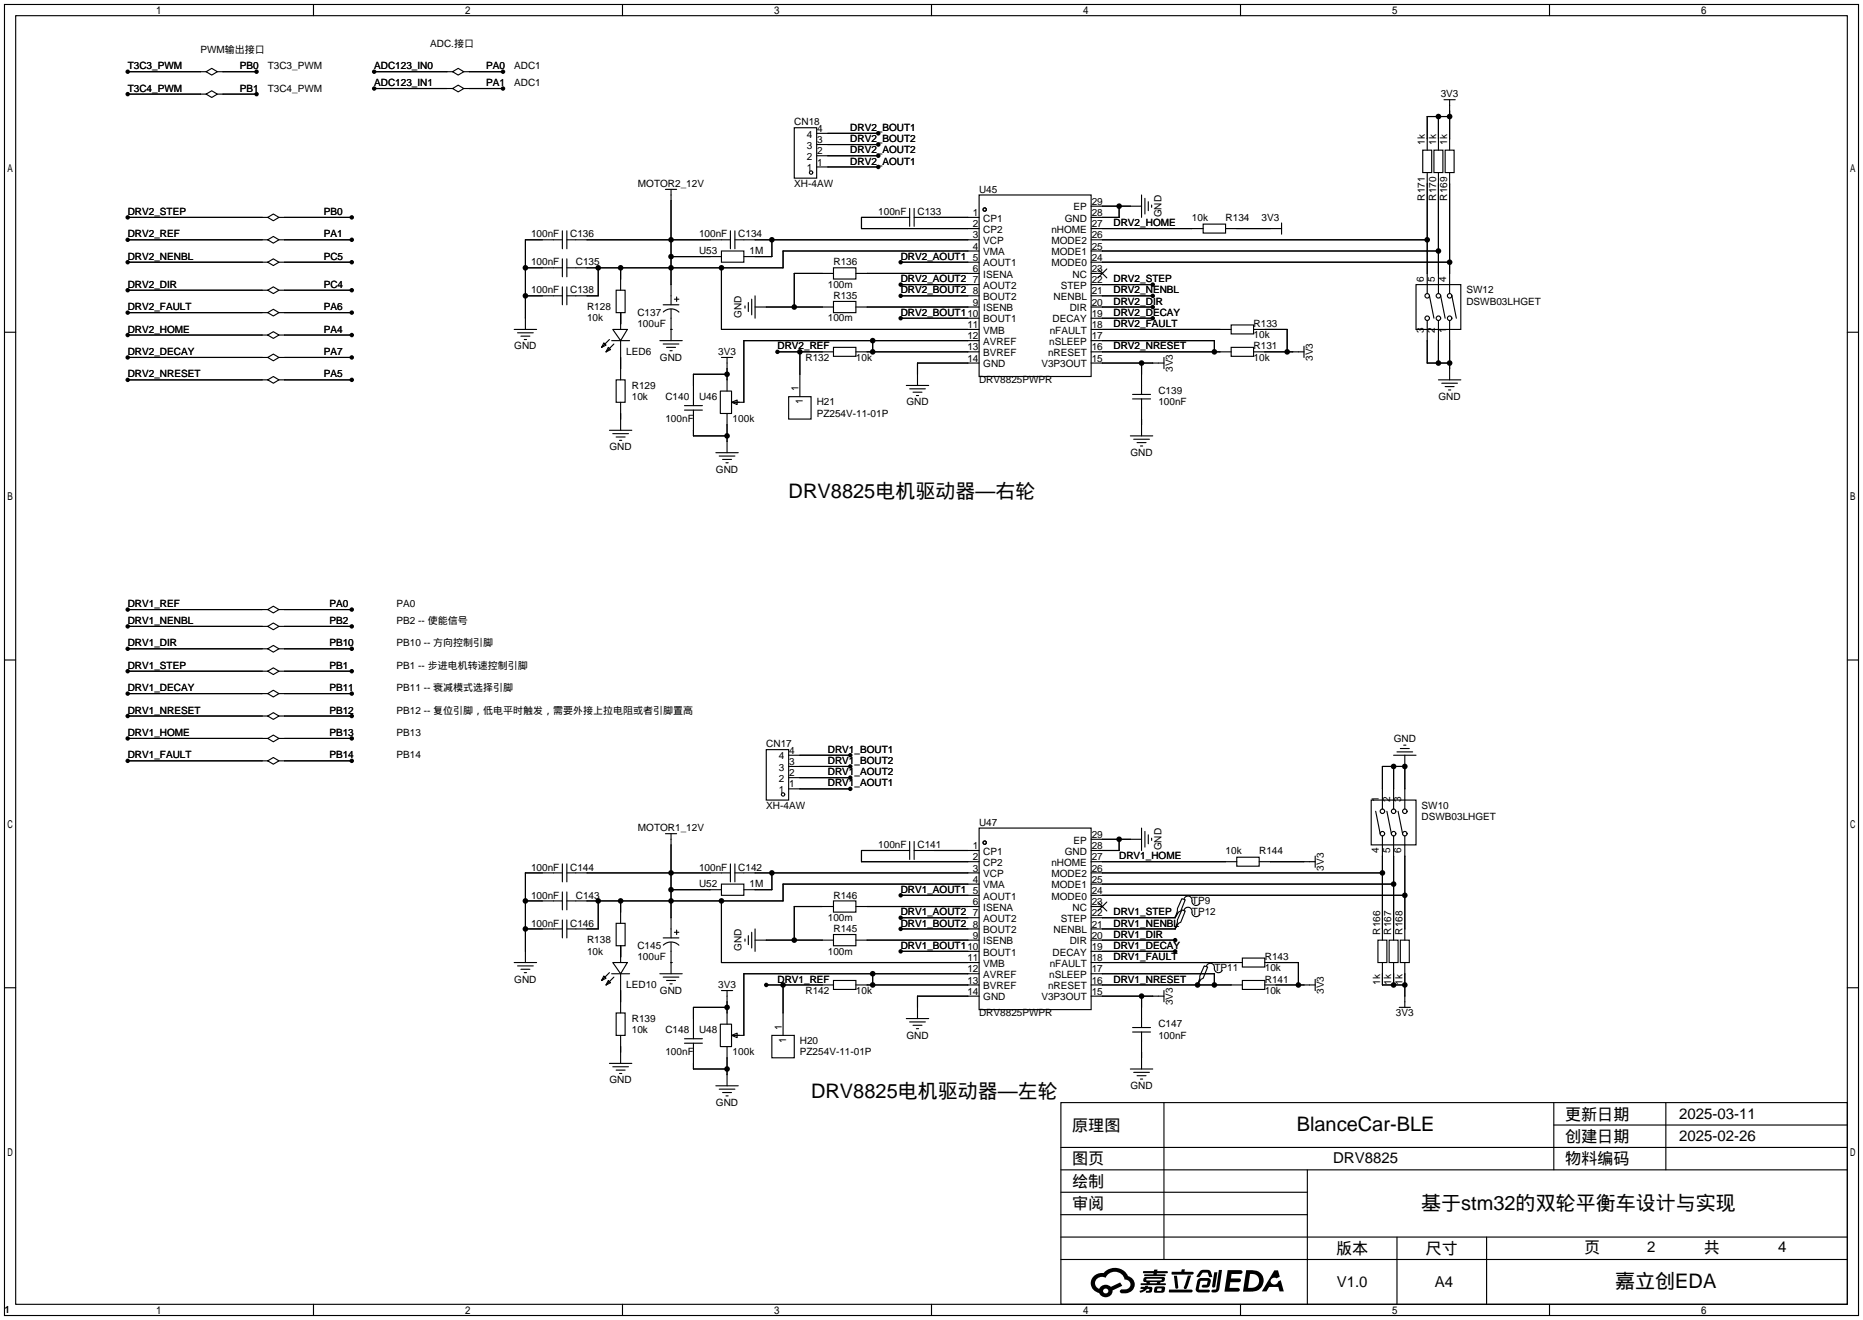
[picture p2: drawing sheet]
<svg xmlns="http://www.w3.org/2000/svg" width="422mm" height="299mm" viewBox="0 0 422 299" stroke-linecap="round" stroke-linejoin="round" font-family="sans-serif">
<g fill="#000">
<path d="M259.2 288.1h2.4l.1-.3h.7v.3h2.1l.3 .3-.3 .2h-2.2v.3h1.8l.2 .2-.2 .2h-4.6v-.4h2v-.3h-2.2l-.2-.1zM258.7 291.7h.9l.1-.2h.6v.2h.8l.2 .2-.2 .9-1.3 .2v-.4h.7l.1-.4a.68 .68 0 0 0-1 .4l-1.1 .4-.2-.4 1-.4h-.7zM266.2 289.2h.7l.3 2.6a.34 .34 0 0 1-.3 .3 .34 .34 0 0 1-.4-.2zM269.3 289.1h.8l-.7 2a.98 .98 0 0 1-.7 1.1l-.3-.3zM265.1 292.3h5a.33 .33 0 0 1 .3 .4 .33 .33 0 0 1-.4 .3h-4.8l-.2-.2zM265.7 288.3h2.1l.3-.6h.5l-.1 .6h1.8a.32 .32 0 0 1 .4 .3 .32 .32 0 0 1-.4 .3h-4.5l-.2-.1zM271.6 290l.6-.3h1.7a.81 .81 0 0 1 .6 .5 .81 .81 0 0 1-.1 .9 .81 .81 0 0 1-.9 .8h-.7a.32 .32 0 0 1-.3-.4 .32 .32 0 0 1 .4-.3h.7l.2-.9-1.6 .1-.4 1.9h2.2a.32 .32 0 0 1 .3 .4 .32 .32 0 0 1-.4 .3l-2.2-.1-.5-.3-.1-.5zM272.1 288.2l.6-.4h1a.77 .77 0 0 1 .8 .6l.3 .9-.1 .2h-.6l-.2-.9-.3-.1h-.9l-.7 1-.7-.1zM275.3 288.4h.7l-.5 3.2a.36 .36 0 0 1-.3 .3 .36 .36 0 0 1-.4-.4zM276.4 287.9h.7l-.6 4.3a1.13 1.13 0 0 1-1.8 .6l.2-.4 .7-.1 .2-.2zM278.4 287.9h2.6a.48 .48 0 0 1 .7 .4 .48 .48 0 0 1-.7 .5h-1.8l-.1 1h1.9a.43 .43 0 0 1 .4 .5 .43 .43 0 0 1-.5 .3h-1.9l-.2 1.3h1.6a.45 .45 0 0 1 .6 .2 .45 .45 0 0 1-.1 .6l-3.3 .1zM288.9 288h.9l.4 1.4-.8 .4a.84 .84 0 0 0-1.2 .2 .84 .84 0 0 0 .3 1.2 .84 .84 0 0 0 1.2-.4l.1-.3 .6-.3 .7 2.5h-1l-.3-1h-2l-.6 1h-1.1z"/>
<path d="M248.1 289.2a2.23 2.23 0 0 0-.7 2.3 2.23 2.23 0 0 0 1.8 1.6 1.58 1.58 0 0 0 1.8 .9 1.58 1.58 0 0 0 1.3-1.5l2.2-1-.5-.8-2.1 1a1.65 1.65 0 0 0-2.7 .5 1.47 1.47 0 0 1-.7-2.1 1.47 1.47 0 0 1 2.2-.4 2.3 2.3 0 0 1 2.3-1.4 2.3 2.3 0 0 1 2 1.8 1.12 1.12 0 0 1 1.3 1 1.12 1.12 0 0 1-1.1 1.2h-.7a.45 .45 0 0 0-.6 .3 .45 .45 0 0 0 .4 .6 2.21 2.21 0 0 0 2.3-.6 2.21 2.21 0 0 0 .5-2.3 2.13 2.13 0 0 0-1.3-1 3.3 3.3 0 0 0-5.6-.7l-1.1 .1zM250.1 292.7a.6 .6 0 0 1 1.2 0 .6 .6 0 0 1-1.2 0z"/>
<path d="M261.8 291.8a1.05 1.05 0 0 0 0 1.2 2.91 2.91 0 0 0 2.2-.2 .98 .98 0 0 0 0-1.2h-1.7zM262.4 292.1l.9-.1 .1 .4-.3 .2h-.8z"/>
<path d="M259.4 289.7l-.2 .7 .7 .2 .1 .3h-1.3l.1 .4h5.3l.3-.2-.2-.2h-1.2l.2-.3a.7 .7 0 0 0 .8-.2 .7 .7 0 0 0 0-.9h-4.2zM260 289.9l3.4 .1-.2 .2h-3.2zM260.7 290.6h1.7l-.2 .3h-1.4z"/>
<path d="M282.6 287.9l-.8 4.9h1.7a2.5 2.5 0 0 0 3-2.5 2.5 2.5 0 0 0-3.1-2.4zM283.4 288.8a1.65 1.65 0 0 1 2.1 1.6 1.65 1.65 0 0 1-2.2 1.5h-.3z"/>
<circle cx="29" cy="16.3" r=".51"/>
<circle cx="58.2" cy="16.3" r=".51"/>
<circle cx="84.8" cy="16.3" r=".51"/>
<circle cx="114" cy="16.3" r=".51"/>
<circle cx="29" cy="21.3" r=".51"/>
<circle cx="58.2" cy="21.3" r=".51"/>
<circle cx="84.8" cy="20.1" r=".51"/>
<circle cx="114" cy="20.1" r=".51"/>
<circle cx="199.1" cy="30.2" r=".51"/>
<circle cx="199.1" cy="35.3" r=".51"/>
<circle cx="199.1" cy="37.8" r=".51"/>
<circle cx="199.1" cy="32.8" r=".51"/>
<circle cx="326.1" cy="26.4" r=".63"/>
<circle cx="328.7" cy="26.4" r=".63"/>
<circle cx="29" cy="49.3" r=".51"/>
<circle cx="29" cy="59.4" r=".51"/>
<circle cx="29" cy="54.4" r=".51"/>
<circle cx="79.8" cy="49.3" r=".51"/>
<circle cx="79.8" cy="54.4" r=".51"/>
<circle cx="79.8" cy="59.4" r=".51"/>
<circle cx="152.1" cy="58.2" r=".63"/>
<circle cx="152.1" cy="54.4" r=".63"/>
<circle cx="175" cy="54.4" r=".63"/>
<circle cx="204.2" cy="59.4" r=".51"/>
<circle cx="253.7" cy="46.7" r=".63"/>
<circle cx="323.6" cy="54.4" r=".63"/>
<circle cx="326.1" cy="56.9" r=".63"/>
<circle cx="328.7" cy="59.4" r=".63"/>
<circle cx="29" cy="75.9" r=".51"/>
<circle cx="29" cy="65.8" r=".51"/>
<circle cx="29" cy="70.9" r=".51"/>
<circle cx="79.8" cy="65.8" r=".51"/>
<circle cx="79.8" cy="75.9" r=".51"/>
<circle cx="79.8" cy="70.9" r=".51"/>
<circle cx="119.1" cy="67.1" r=".63"/>
<circle cx="119.1" cy="60.7" r=".63"/>
<circle cx="135.6" cy="60.7" r=".63"/>
<circle cx="140.7" cy="60.7" r=".63"/>
<circle cx="152.1" cy="60.7" r=".63"/>
<circle cx="163.6" cy="60.7" r=".63"/>
<circle cx="176.3" cy="79.8" r=".51"/>
<circle cx="180.1" cy="69.6" r=".63"/>
<circle cx="181.4" cy="79.8" r=".63"/>
<circle cx="197.9" cy="77.2" r=".63"/>
<circle cx="197.9" cy="79.8" r=".63"/>
<circle cx="204.2" cy="72.1" r=".51"/>
<circle cx="204.2" cy="67.1" r=".51"/>
<circle cx="204.2" cy="64.5" r=".51"/>
<circle cx="261.4" cy="69.6" r=".51"/>
<circle cx="261.4" cy="67.1" r=".51"/>
<circle cx="261.4" cy="72.1" r=".51"/>
<circle cx="261.4" cy="64.5" r=".51"/>
<circle cx="275.3" cy="79.8" r=".63"/>
<circle cx="291.8" cy="79.8" r=".63"/>
<circle cx="29" cy="81" r=".51"/>
<circle cx="29" cy="86.1" r=".51"/>
<circle cx="79.8" cy="81" r=".51"/>
<circle cx="79.8" cy="86.1" r=".51"/>
<circle cx="164.8" cy="84.8" r=".63"/>
<circle cx="164.8" cy="98.8" r=".63"/>
<circle cx="258.8" cy="82.3" r=".63"/>
<circle cx="326.1" cy="82.3" r=".63"/>
<circle cx="328.7" cy="82.3" r=".63"/>
<circle cx="29" cy="138.2" r=".51"/>
<circle cx="79.8" cy="138.2" r=".51"/>
<circle cx="29" cy="152.1" r=".51"/>
<circle cx="29" cy="142" r=".51"/>
<circle cx="29" cy="157.2" r=".51"/>
<circle cx="29" cy="147.1" r=".51"/>
<circle cx="79.8" cy="152.1" r=".51"/>
<circle cx="79.8" cy="157.2" r=".51"/>
<circle cx="79.8" cy="142" r=".51"/>
<circle cx="79.8" cy="147.1" r=".51"/>
<circle cx="29" cy="167.4" r=".51"/>
<circle cx="29" cy="172.5" r=".51"/>
<circle cx="29" cy="162.3" r=".51"/>
<circle cx="79.8" cy="167.4" r=".51"/>
<circle cx="79.8" cy="172.5" r=".51"/>
<circle cx="79.8" cy="162.3" r=".51"/>
<circle cx="192.8" cy="176.3" r=".51"/>
<circle cx="192.8" cy="171.2" r=".51"/>
<circle cx="192.8" cy="173.7" r=".51"/>
<circle cx="192.8" cy="178.8" r=".51"/>
<circle cx="316" cy="173.7" r=".63"/>
<circle cx="318.5" cy="173.7" r=".63"/>
<circle cx="152.1" cy="197.9" r=".63"/>
<circle cx="175" cy="197.9" r=".63"/>
<circle cx="253.7" cy="190.2" r=".63"/>
<circle cx="313.4" cy="197.9" r=".63"/>
<circle cx="119.1" cy="210.6" r=".63"/>
<circle cx="119.1" cy="204.2" r=".63"/>
<circle cx="135.6" cy="204.2" r=".63"/>
<circle cx="140.7" cy="204.2" r=".63"/>
<circle cx="152.1" cy="201.7" r=".63"/>
<circle cx="152.1" cy="204.2" r=".63"/>
<circle cx="163.6" cy="204.2" r=".63"/>
<circle cx="180.1" cy="213.1" r=".63"/>
<circle cx="204.2" cy="208" r=".51"/>
<circle cx="204.2" cy="202.9" r=".51"/>
<circle cx="204.2" cy="210.6" r=".51"/>
<circle cx="204.2" cy="215.6" r=".51"/>
<circle cx="266.4" cy="213.1" r=".51"/>
<circle cx="266.4" cy="215.6" r=".51"/>
<circle cx="316" cy="200.4" r=".63"/>
<circle cx="318.5" cy="202.9" r=".63"/>
<circle cx="164.8" cy="228.3" r=".63"/>
<circle cx="173.7" cy="223.3" r=".51"/>
<circle cx="177.5" cy="223.3" r=".63"/>
<circle cx="197.9" cy="223.3" r=".63"/>
<circle cx="197.9" cy="220.7" r=".63"/>
<circle cx="258.8" cy="225.8" r=".63"/>
<circle cx="271.5" cy="223.3" r=".63"/>
<circle cx="275.3" cy="223.3" r=".63"/>
<circle cx="294.4" cy="223.3" r=".63"/>
<circle cx="316" cy="223.3" r=".63"/>
<circle cx="318.5" cy="223.3" r=".63"/>
<circle cx="164.8" cy="242.3" r=".63"/>
</g>
<g fill="none" stroke="#000" stroke-width=".25">
<path d="M1 1h420.4v297.2h-420.4zM3.6 3.6h415.2v292.1h-415.2zM29 16.3h17.7M46.7 16.3l1.3-.8 1.3 .8-1.3 .7zM49.3 16.3h8.9M71.1 1v2.6M84.8 16.3h17.8M102.6 16.3l1.3-.8 1.3 .8-1.3 .7zM105.2 16.3h8.8M141.1 1v2.6M211.2 1v2.6M281.3 1v2.6"/>
<path d="M351.3 1v2.6M29 21.3h17.7M46.7 21.3l1.3-.7 1.3 .7-1.3 .8zM49.3 21.3h8.9M84.8 20.1h17.8M102.6 20.1l1.3-.8 1.3 .8-1.3 .7zM105.2 20.1h8.8M180.1 29h5.1v11.4h-5.1zM185.2 37.8h13.9M185.2 35.3h13.9M185.2 32.8h13.9M185.2 30.2h13.9"/>
<path d="M322.6 34h2v5.1h-2zM323.6 39.1v27.4M325.1 34h2.1v5.1h-2.1zM326.1 26.4v7.6M326.1 39.1v27.4M327.4 22.6h2.5M327.7 34h2v5.1h-2zM328.7 22.6v11.4M328.7 39.1v27.4M328.7 26.4h-5.1v7.6M29 49.3h31.7M29 54.4h31.7"/>
<path d="M29 59.4h31.7M60.7 49.3l1.3-.8 1.2 .8-1.2 .7zM60.7 54.4l1.3-.8 1.2 .8-1.2 .7zM60.7 59.4l1.3-.7 1.2 .7-1.2 .8zM63.2 49.3h16.6M63.2 54.4h16.6M63.2 59.4h16.6M127.5 54.4h-8.4v20.3M127.5 52.3v4.1M127.5 58.7v4M128.5 54.4h37.1M128.5 52.3v4.1"/>
<path d="M128.5 58.7v4M150.9 42.9h2.5M152.1 58.2h11.5M152.1 42.9v26.2M163.6 56.9h5.1v2.5h-5.1zM165.6 52.3v4.1M166.6 54.4h55.4M166.6 52.3v4.1M175 54.4v3.8h-6.3M204.2 59.4h17.8M206.2 49.3h-10.9v2.5h26.7M206.2 47.2v4.1"/>
<path d="M207.3 49.3h14.7M207.3 47.2v4.1M222 44.2h25.4v41.1h-25.4zM222 56.9h-44.5v3.8h-49M247.4 51.8h25.4M247.4 54.4h76.2M247.4 56.9h78.7M247.4 59.4h81.3M247.4 46.7h11.4M253.7 46.7v2.6h-6.3M258.8 44.2v5.1M259.6 45v3.5"/>
<path d="M260.3 45.7v2.1M261.1 46.5v.5M272.8 50.8h5.1v2h-5.1zM277.9 51.8h12.7M290.6 50.5v2.6M1 75.3h2.6M29 75.9h31.7M29 65.8h31.7M29 70.9h31.7M60.7 75.9l1.3-.7 1.2 .7-1.2 .8zM60.7 65.8l1.3-.8 1.2 .8-1.2 .7zM60.7 70.9l1.3-.8 1.2 .8-1.2 .7z"/>
<path d="M63.2 75.9h16.6M63.2 65.8h16.6M63.2 70.9h16.6M116.6 74.7h5.1M117.3 75.4h3.6M118.1 76.2h2M118.9 77h.5M119.1 67.1h8.4M119.1 60.7h8.4M127.5 65v4.1M128.5 65v4.1M135.6 60.7v6.4h-7.1"/>
<path d="M136.9 77.7l.5 .5-1 .5zM137.9 78.7l.5 .5-1 .6zM138.2 77l-1.8 1.7M138.7 77.2h4M138.9 74.7h3.3l-1.5 2.5zM139.2 78l-1.8 1.8M139.7 65.8h2v5.1h-2zM140.7 60.7v5.1M140.7 70.9v3.8M140.7 77.2v8.9M149.6 77.2h5.1M150.4 69.1h3.5"/>
<path d="M150.4 78h3.5M150.4 70.7a2.54 2.54 0 0 1 3.5 0M151.1 78.7h2.1M151.9 79.5h.5M152.1 74.7h.1M152.1 70.1v7.1M152.9 67.8h1M153.4 67.3v1M163.6 60.7v14h58.4M168.9 69.3v.6M169.7 68.6v2M170.4 67.8v3.6"/>
<path d="M171.2 69.6h17.8M171.2 67.1v5M176.3 79.8h12.7M181.4 79.8v10.1M189 78.7h5.1v2.1h-5.1zM189 68.3h5.1v2.6h-5.1zM189 60.7h5.1v2.5h-5.1zM189 62h-8.9v7.6M194.1 62h27.9M194.1 69.6h27.9M194.1 79.8h27.9M197.9 77.2v2.6"/>
<path d="M204.2 64.5h17.8M204.2 67.1h17.8M204.2 72.1h17.8M222 77.2h-53.3v14h-2.6M247.4 62h2.5M247.4 64.5h14M247.4 67.1h14M247.4 69.6h14M247.4 72.1h14M247.4 74.7h31.7M247.4 77.2h27.9v2.6M247.4 79.8h31.7"/>
<path d="M248.9 61l2.1 2M251 61l-2.1 2M279.1 78.7h5.1v2.1h-5.1zM279.1 73.7h5.1v2h-5.1zM284.2 74.7h7.6v5.1M284.2 79.8h11.5M295.7 78.5v2.5M321.1 64.5h10.1v10.2h-10.1zM323.6 72.6v9.7h5.1M324.1 67.1l1 5M326.1 72.6v9.7M326.6 67.1l1.1 5"/>
<path d="M328.7 72.6v13.5M329.2 67.1l1 5M418.8 75.3h2.6M29 81h31.7M29 86.1h31.7M60.7 81l1.3-.7 1.2 .7-1.2 .8zM60.7 86.1l1.3-.8 1.2 .8-1.2 .8zM63.2 81h16.6M63.2 86.1h16.6M138.2 97.5h5.1M138.9 98.3h3.6M139.7 86.1h2v5.1h-2z"/>
<path d="M139.7 99.1h2M140.5 99.8h.5M140.7 91.2v6.3M155.2 91.9h4.1M155.2 93h4.1M157.2 93v5.8h7.6M163.3 88.6h2.6v5.1h-2.6zM163.6 81h2.5M164.8 81v7.6M164.8 93.7v8.9M164.8 84.8h-7.6v7.1M165.9 91.2l1.2-.5v1z"/>
<path d="M178.8 89.9h5.1v5.1h-5.1zM205.5 87.4h5.1M206.2 88.1h3.6M207 88.9h2M207.8 89.7h.5M222 82.3h-14v5.1M247.4 82.3h16.5M256.3 98.8h5.1M256.8 89.4h4.1M256.8 90.4h4.1M257 99.6h3.6M258.8 82.3v7.1"/>
<path d="M258.8 90.4v8.4M263.9 81v2.6M326.1 86.1h5.1M326.9 86.9h3.6M327.7 87.6h2M328.4 88.4h.5M162.3 102.6h5.1M163.1 103.4h3.5M163.8 104.1h2.1M164.6 104.9h.5M257.8 100.3h2M258.6 101.1h.5"/>
<path d="M29 138.2h31.7M60.7 138.2l1.3-.8 1.2 .8-1.2 .7zM63.2 138.2h16.6M1 149.6h2.6M29 152.1h31.7M29 147.1h31.7M29 157.2h31.7M29 142h31.7M60.7 152.1l1.3-.7 1.2 .7-1.2 .8zM60.7 147.1l1.3-.8 1.2 .8-1.2 .7zM60.7 157.2l1.3-.7 1.2 .7-1.2 .8zM60.7 142l1.3-.8 1.2 .8-1.2 .7z"/>
<path d="M63.2 152.1h16.6M63.2 147.1h16.6M63.2 157.2h16.6M63.2 142h16.6M418.8 149.6h2.6M29 167.4h31.7M29 172.5h31.7M29 162.3h31.7M60.7 167.4l1.3-.8 1.2 .8-1.2 .7zM60.7 172.5l1.3-.8 1.2 .8-1.2 .7zM60.7 162.3l1.3-.8 1.2 .8-1.2 .8zM63.2 167.4h16.6"/>
<path d="M63.2 172.5h16.6M63.2 162.3h16.6M173.7 169.9h5.1v11.5h-5.1zM178.8 178.8h14M178.8 176.3h14M178.8 173.7h14M178.8 171.2h14M316 171.2h5.1M316 173.7v9.7M316.7 170.4h3.6M317.5 169.7h2M318.3 168.9h.5"/>
<path d="M318.5 173.7h-5.1v9.7M318.5 171.2v12.2M127.5 195.8v4.1M127.5 197.9h-8.4v20.3M128.5 195.8v4.1M128.5 197.9h37.1M150.9 189h2.5M152.1 189v23.6M165.6 195.8v4.1M166.6 195.8v4.1M166.6 197.9h55.4M175 197.9v3.8h-6.3"/>
<path d="M206.2 190.8v4M206.2 192.8h-10.9v2.5h26.7M207.3 190.8v4M207.3 192.8h14.7M222 187.7h25.4v41.2h-25.4zM247.4 195.3h33M247.4 197.9h66M247.4 190.2h11.4M253.7 190.2v2.6h-6.3M258.8 187.7v5.1M259.6 188.5v3.5M260.3 189.2v2.1"/>
<path d="M261.1 190v.5M280.4 194.3h5.1v2h-5.1zM285.5 195.3h12.7M298.2 194.1v2.5M310.9 181.4h10.2v10.1h-10.2zM311.9 183.9l1 5.1M313.4 189.5v23.6M314.5 183.9l1 5.1M316 189.5v23.6M317 183.9l1 5.1M318.5 189.5v23.6M116.6 218.2h5.1"/>
<path d="M117.3 218.9h3.6M118.1 219.7h2M119.1 210.6h8.4M119.1 204.2h8.4M127.5 202.2v4M127.5 208.5v4.1M128.5 202.2v4M128.5 208.5v4.1M135.6 204.2v6.4h-7.1M138.9 218.2h3.3l-1.5 2.5zM139.7 209.3h2v5.1h-2zM140.7 204.2v5.1"/>
<path d="M140.7 214.4v3.8M150.4 212.6h3.5M150.4 214.2a2.54 2.54 0 0 1 3.5 .1M152.1 218.2h.1M152.1 213.6v7.1M152.1 201.7h11.5M152.9 211.3h1M153.4 210.8v1M163.6 200.4h5.1v2.5h-5.1zM163.6 204.2v14h58.4M168.9 212.9v.5M169.7 212.1v2"/>
<path d="M170.4 211.3v3.6M171.2 210.6v5M171.2 213.1h17.8M189 211.8h5.1v2.6h-5.1zM189 204.2h5.1v2.6h-5.1zM189 205.5h-8.9v7.6M194.1 205.5h27.9M194.1 213.1h27.9M204.2 202.9h17.8M204.2 208h17.8M204.2 210.6h17.8M204.2 215.6h17.8"/>
<path d="M222 200.4h-44.5v3.8h-49M247.4 200.4h68.6M247.4 202.9h71.1M247.4 205.5h2.5M247.4 208h19M247.4 210.6h19M247.4 213.1h19M247.4 215.6h19M247.4 218.2h34.3M248.9 204.5l2.1 2M251 204.5l-2.1 2M266.4 207.8v.2"/>
<path d="M266.4 210.3v.3M268 203.7l.7 .3-1 2.5-.5 .3-.8 1.2 .6-1.5v-.5zM268 206.2l.7 .3-1 2.5-.5 .3-.8 1.3 .6-1.6v-.5zM268.5 203.7a.93 .93 0 0 1 1.1-.6 .93 .93 0 0 1 .7 1.1 .94 .94 0 0 0 .6 1 .94 .94 0 0 0 1.1-.5M268.5 206.2a.93 .93 0 0 1 1.1-.5 .93 .93 0 0 1 .7 1.1 .94 .94 0 0 0 .6 1 .94 .94 0 0 0 1.1-.5M273 218.9l.8 .3-1 2.5-.5 .3-.8 1.3 .5-1.6v-.5zM273.6 218.9a.93 .93 0 0 1 1.1-.5 .93 .93 0 0 1 .6 1.1 .94 .94 0 0 0 .7 1 .94 .94 0 0 0 1.1-.5M281.7 217.2h5.1v2h-5.1zM286.8 218.2h7.6v5.1M312.4 213.1h2.1v5.1h-2.1zM313.4 218.2v5.1h5.1M315 213.1h2v5.1h-2z"/>
<path d="M316 218.2v5.1M317.5 213.1h2v5.1h-2zM318.5 218.2v10.1M1 223.9h2.6M118.9 220.5h.5M136.9 221.2l.5 .5-1 .5zM137.9 222.2l.5 .6-1 .5zM138.2 220.5l-1.8 1.7M138.7 220.7h4M139.2 221.5l-1.8 1.8M139.7 229.6h2v5.1h-2zM140.7 220.7v8.9"/>
<path d="M140.7 234.7v6.3M149.6 220.7h5.1M150.4 221.5h3.5M151.1 222.2h2.1M151.9 223h.5M155.2 235.5h4.1M155.2 236.5h4.1M157.2 236.5v5.8h7.6M163.3 232.2h2.6v5h-2.6zM163.6 224.5h2.5M164.8 224.5v7.7M164.8 237.2v8.9"/>
<path d="M164.8 228.3h-7.6v7.2M165.9 234.7l1.2-.5v1zM173.7 223.3h15.3M175 234.7h5.1v5.1h-5.1zM177.5 223.3v11.4M189 222.2h5.1v2.1h-5.1zM194.1 223.3h27.9M197.9 220.7v2.6M205.5 230.9h5.1M206.2 231.6h3.6M207 232.4h2M207.8 233.2h.5"/>
<path d="M222 225.8h-14v5.1M222 220.7h-53.3v14h-2.6M247.4 220.7h27.9v2.6M247.4 223.3h34.3M247.4 225.8h16.5M256.8 232.9h4.1M256.8 233.9h4.1M258.8 225.8v7.1M258.8 233.9v8.4M263.9 224.5v2.6M271.5 223v.3M281.7 222.2h5.1v2.1h-5.1z"/>
<path d="M286.8 223.3h11.4M298.2 222v2.5M317.2 228.3h2.6M418.8 223.9h2.6M138.2 241h5.1M138.9 241.8h3.6M139.7 242.6h2M140.5 243.3h.5M162.3 246.1h5.1M163.1 246.9h3.5M163.8 247.6h2.1M164.6 248.4h.5"/>
<path d="M240.5 249.9h178.3v45.8h-178.3zM256.3 242.3h5.1M257 243.1h3.6M257.8 243.8h2M258.6 244.6h.5M263.9 249.9v35.6M352.3 249.9v15.3M352.3 255h66.5M377.7 249.9v15.3M240.5 270.3h55.9M240.5 265.2h178.3M240.5 275.3h55.9"/>
<path d="M240.5 260.1h178.3M296.4 265.2v30.5M71.1 295.7v2.5M141.1 295.7v2.5M211.2 295.7v2.5M240.5 285.5h178.3M240.5 280.4h178.3M281.3 295.7v2.5M316.7 280.4v15.3M337.1 280.4v15.3M351.3 295.7v2.5"/>
<circle cx="183.9" cy="39.1" r=".38"/>
<circle cx="223.3" cy="47.5" r=".38"/>
<circle cx="323.6" cy="67.1" r=".51"/>
<circle cx="323.6" cy="72.1" r=".51"/>
<circle cx="326.1" cy="67.1" r=".51"/>
<circle cx="326.1" cy="72.1" r=".51"/>
<circle cx="328.7" cy="72.1" r=".51"/>
<circle cx="328.7" cy="67.1" r=".51"/>
<circle cx="177.5" cy="180.1" r=".38"/>
<circle cx="223.3" cy="191" r=".38"/>
<circle cx="313.4" cy="183.9" r=".51"/>
<circle cx="313.4" cy="189" r=".51"/>
<circle cx="316" cy="183.9" r=".51"/>
<circle cx="316" cy="189" r=".51"/>
<circle cx="318.5" cy="183.9" r=".51"/>
<circle cx="318.5" cy="189" r=".51"/>
</g>
<g font-size="4.5">
<text x="178.8" y="113">DRV8825电机驱动器—右轮</text>
<text x="183.9" y="248.8">DRV8825电机驱动器—左轮</text>
<text x="294" y="256.5">BlanceCar-BLE</text>
<text x="322.2" y="274.2">基于stm32的双轮平衡车设计与实现</text>
<text x="366.2" y="292">嘉立创EDA</text>
</g>
<g font-size="3.7">
<text x="243.1" y="256.3">原理图</text>
<text x="354.8" y="253.8">更新日期</text>
<text x="243.1" y="264">图页</text>
<text x="354.8" y="258.9">创建日期</text>
<text x="354.8" y="264">物料编码</text>
<text x="243.1" y="269">绘制</text>
<text x="243.1" y="274.1">审阅</text>
<text x="302.9" y="284.3">版本</text>
<text x="323.2" y="284.3">尺寸</text>
<text x="359.2" y="284">页</text>
<text x="386.3" y="284">共</text>
</g>
<g font-size="3.4">
<text x="380.7" y="253.6">2025-03-11</text>
<text x="302.3" y="263.7">DRV8825</text>
<text x="380.7" y="258.6">2025-02-26</text>
<text x="373.5" y="283.8">2</text>
<text x="403.2" y="283.8">4</text>
<text x="303.1" y="291.7">V1.0</text>
<text x="325.3" y="291.7">A4</text>
</g>
<g font-size="2.3">
<text x="45.5" y="11.9">PWM输出接口</text>
<text x="97.5" y="10.6">ADC.接口</text>
<text x="29" y="15.7">T3C3_PWM</text>
<text x="54.4" y="15.7">PB0</text>
<text x="60.7" y="15.7">T3C3_PWM</text>
<text x="84.8" y="15.7">ADC123_IN0</text>
<text x="110.2" y="15.7">PA0</text>
<text x="116.6" y="15.7">ADC1</text>
<text x="29" y="20.8">T3C4_PWM</text>
<text x="54.4" y="20.8">PB1</text>
<text x="60.7" y="20.8">T3C4_PWM</text>
<text x="84.8" y="19.5">ADC123_IN1</text>
<text x="110.2" y="19.5">PA1</text>
<text x="116.6" y="19.5">ADC1</text>
<text x="326.7" y="22.1">3V3</text>
<text x="180.1" y="28.4">CN18</text>
<text x="185.3" y="29.9">4</text>
<text x="192.8" y="29.7">DRV2_BOUT1</text>
<text x="183" y="33.7">3</text>
<text x="183" y="31.2">4</text>
<text x="185.3" y="35">2</text>
<text x="185.3" y="32.5">3</text>
<text x="192.8" y="32.2">DRV2_BOUT2</text>
<text x="192.8" y="34.8">DRV2_AOUT2</text>
<text x="323.1" y="32.8" transform="rotate(-90 323.1 32.8)">1k</text>
<text x="325.6" y="32.8" transform="rotate(-90 325.6 32.8)">1k</text>
<text x="328.1" y="32.8" transform="rotate(-90 328.1 32.8)">1k</text>
<text x="183" y="38.8">1</text>
<text x="183" y="36.3">2</text>
<text x="185.3" y="37.5">1</text>
<text x="192.8" y="37.3">DRV2_AOUT1</text>
<text x="144.6" y="42.4">MOTOR2_12V</text>
<text x="180.1" y="42.4">XH-4AW</text>
<text x="222" y="43.7">U45</text>
<text x="243.4" y="47.7">EP</text>
<text x="247.5" y="46.4">29</text>
<text x="323.1" y="45.5" transform="rotate(-90 323.1 45.5)">R171</text>
<text x="325.6" y="45.5" transform="rotate(-90 325.6 45.5)">R170</text>
<text x="328.1" y="45.5" transform="rotate(-90 328.1 45.5)">R169</text>
<text x="29" y="48.7">DRV2_STEP</text>
<text x="29" y="53.8">DRV2_REF</text>
<text x="73.4" y="48.7">PB0</text>
<text x="73.4" y="53.8">PA1</text>
<text x="120.4" y="53.8">100nF</text>
<text x="129.3" y="53.8">C136</text>
<text x="158.5" y="53.8">100nF</text>
<text x="167.4" y="53.8">C134</text>
<text x="199.1" y="48.7">100nF</text>
<text x="208" y="48.7">C133</text>
<text x="220.6" y="49">1</text>
<text x="220.6" y="51.5">2</text>
<text x="222.9" y="50.2">CP1</text>
<text x="222.9" y="52.8">CP2</text>
<text x="238.4" y="52.8">nHOME</text>
<text x="241.4" y="50.2">GND</text>
<text x="247.5" y="51.5">27</text>
<text x="247.5" y="49">28</text>
<text x="252.5" y="51.3">DRV2_HOME</text>
<text x="263.4" y="49.3" transform="rotate(-90 263.4 49.3)">GND</text>
<text x="270.3" y="50">10k</text>
<text x="277.9" y="50">R134</text>
<text x="286" y="50">3V3</text>
<text x="29" y="58.9">DRV2_NENBL</text>
<text x="73.4" y="58.9">PC5</text>
<text x="158.5" y="57.6">U53</text>
<text x="169.9" y="57.6">1M</text>
<text x="204.2" y="58.9">DRV2_AOUT1</text>
<text x="220.6" y="54">3</text>
<text x="220.6" y="56.6">4</text>
<text x="220.6" y="59.1">5</text>
<text x="222.9" y="55.3">VCP</text>
<text x="222.9" y="57.9">VMA</text>
<text x="238.4" y="57.9">MODE1</text>
<text x="238.4" y="55.3">MODE2</text>
<text x="247.5" y="59.1">24</text>
<text x="247.5" y="56.6">25</text>
<text x="247.5" y="54">26</text>
<text x="29" y="65.2">DRV2_DIR</text>
<text x="73.4" y="65.2">PC4</text>
<text x="120.4" y="60.2">100nF</text>
<text x="130.6" y="60.2">C135</text>
<text x="187.7" y="65.2">100m</text>
<text x="189" y="60.2">R136</text>
<text x="204.2" y="64">DRV2_AOUT2</text>
<text x="220.6" y="61.7">6</text>
<text x="220.6" y="64.2">7</text>
<text x="222.9" y="60.4">AOUT1</text>
<text x="222.9" y="62.9">ISENA</text>
<text x="222.9" y="65.5">AOUT2</text>
<text x="238.4" y="60.4">MODE0</text>
<text x="240.5" y="65.5">STEP</text>
<text x="243.2" y="62.9">NC</text>
<text x="247.5" y="64.2">22</text>
<text x="247.5" y="61.7">23</text>
<text x="252.5" y="64">DRV2_STEP</text>
<text x="322.8" y="64" transform="rotate(-90 322.8 64)">6</text>
<text x="325.3" y="64" transform="rotate(-90 325.3 64)">5</text>
<text x="327.9" y="64" transform="rotate(-90 327.9 64)">4</text>
<text x="29" y="70.3">DRV2_FAULT</text>
<text x="73.4" y="70.3">PA6</text>
<text x="120.4" y="66.5">100nF</text>
<text x="129.3" y="66.5">C138</text>
<text x="133.1" y="70.3">R128</text>
<text x="144.5" y="71.6">C137</text>
<text x="189" y="67.8">R135</text>
<text x="204.2" y="66.5">DRV2_BOUT2</text>
<text x="204.2" y="71.6">DRV2_BOUT110</text>
<text x="220.6" y="66.7">8</text>
<text x="220.6" y="69.3">9</text>
<text x="222.9" y="68">BOUT2</text>
<text x="222.9" y="70.6">ISENB</text>
<text x="238.9" y="68">NENBL</text>
<text x="242.6" y="70.6">DIR</text>
<text x="247.5" y="71.8">19</text>
<text x="247.5" y="69.3">20</text>
<text x="247.5" y="66.7">21</text>
<text x="252.5" y="69.1">DRV2_DIR</text>
<text x="252.5" y="71.6">DRV2_DECAY</text>
<text x="252.5" y="66.5">DRV2_NENBL</text>
<text x="332.5" y="66.5">SW12</text>
<text x="332.5" y="69.1">DSWB03LHGET</text>
<text x="29" y="75.4">DRV2_HOME</text>
<text x="73.4" y="75.4">PA4</text>
<text x="133.1" y="72.9">10k</text>
<text x="144.5" y="74.1">100uF</text>
<text x="168.1" y="72.1" transform="rotate(-90 168.1 72.1)">GND</text>
<text x="187.7" y="72.9">100m</text>
<text x="219.3" y="74.4">11</text>
<text x="219.3" y="76.9">12</text>
<text x="222.9" y="73.1">BOUT1</text>
<text x="222.9" y="75.6">VMB</text>
<text x="238" y="75.6">nFAULT</text>
<text x="238.6" y="73.1">DECAY</text>
<text x="247.5" y="76.9">17</text>
<text x="247.5" y="74.4">18</text>
<text x="252.5" y="74.1">DRV2_FAULT</text>
<text x="284.2" y="74.1">R133</text>
<text x="284.2" y="76.7">10k</text>
<text x="322.8" y="75.5" transform="rotate(-90 322.8 75.5)">3</text>
<text x="325.3" y="75.5" transform="rotate(-90 325.3 75.5)">2</text>
<text x="327.9" y="75.5" transform="rotate(-90 327.9 75.5)">1</text>
<text x="29" y="80.5">DRV2_DECAY</text>
<text x="73.4" y="80.5">PA7</text>
<text x="116.6" y="79.2">GND</text>
<text x="142" y="80.5">LED6</text>
<text x="149.6" y="81.8">GND</text>
<text x="162.8" y="80.5">3V3</text>
<text x="176.3" y="79.2">DRV2_REF</text>
<text x="182.6" y="81.8">R132</text>
<text x="194.1" y="81.8">10k</text>
<text x="219.3" y="79.4">13</text>
<text x="219.3" y="82">14</text>
<text x="222.9" y="78.2">AVREF</text>
<text x="222.9" y="80.7">BVREF</text>
<text x="222.9" y="83.3">GND</text>
<text x="236.1" y="83.3">V3P3OUT</text>
<text x="237.6" y="80.7">nRESET</text>
<text x="237.9" y="78.2">nSLEEP</text>
<text x="247.5" y="82">15</text>
<text x="247.5" y="79.4">16</text>
<text x="252.5" y="79.2">DRV2_NRESET</text>
<text x="284.2" y="79.2">R131</text>
<text x="284.2" y="81.8">10k</text>
<text x="297.7" y="81.8" transform="rotate(-90 297.7 81.8)">3V3</text>
<text x="29" y="85.6">DRV2_NRESET</text>
<text x="73.4" y="85.6">PA5</text>
<text x="143.3" y="88.1">R129</text>
<text x="181" y="88.6" transform="rotate(-90 181 88.6)">1</text>
<text x="222" y="86.8">DRV8825PWPR</text>
<text x="262.6" y="89.4">C139</text>
<text x="265.9" y="84.3" transform="rotate(-90 265.9 84.3)">3V3</text>
<text x="143.3" y="90.6">10k</text>
<text x="150.9" y="90.6">C140</text>
<text x="150.9" y="95.7">100nF</text>
<text x="158.5" y="90.6">U46</text>
<text x="166.1" y="95.7">100k</text>
<text x="182.1" y="91.7" transform="rotate(-90 182.1 91.7)">1</text>
<text x="185.2" y="91.9">H21</text>
<text x="185.2" y="94.5">PZ254V-11-01P</text>
<text x="205.5" y="91.9">GND</text>
<text x="262.6" y="91.9">100nF</text>
<text x="326.2" y="90.6">GND</text>
<text x="138.2" y="102.1">GND</text>
<text x="162.3" y="107.2">GND</text>
<text x="256.3" y="103.3">GND</text>
<text x="29" y="137.6">DRV1_REF</text>
<text x="74.7" y="137.6">PA0</text>
<text x="89.9" y="137.6">PA0</text>
<text x="29" y="141.4">DRV1_NENBL</text>
<text x="74.7" y="141.4">PB2</text>
<text x="89.9" y="141.4">PB2 -- 使能信号</text>
<text x="29" y="146.5">DRV1_DIR</text>
<text x="74.7" y="146.5">PB10</text>
<text x="89.9" y="146.5">PB10 -- 方向控制引脚</text>
<text x="29" y="151.6">DRV1_STEP</text>
<text x="74.7" y="151.6">PB1</text>
<text x="89.9" y="151.6">PB1 -- 步进电机转速控制引脚</text>
<text x="29" y="156.7">DRV1_DECAY</text>
<text x="29" y="161.8">DRV1_NRESET</text>
<text x="74.7" y="156.7">PB11</text>
<text x="74.7" y="161.8">PB12</text>
<text x="89.9" y="156.7">PB11 -- 衰减模式选择引脚</text>
<text x="89.9" y="161.8">PB12 -- 复位引脚，低电平时触发，需要外接上拉电阻或者引脚置高</text>
<text x="29" y="166.8">DRV1_HOME</text>
<text x="74.7" y="166.8">PB13</text>
<text x="89.9" y="166.8">PB13</text>
<text x="29" y="171.9">DRV1_FAULT</text>
<text x="74.7" y="171.9">PB14</text>
<text x="89.9" y="171.9">PB14</text>
<text x="173.7" y="169.4">CN17</text>
<text x="176.6" y="172.2">4</text>
<text x="178.9" y="173.4">3</text>
<text x="178.9" y="170.9">4</text>
<text x="187.7" y="170.7">DRV1_BOUT1</text>
<text x="187.7" y="173.2">DRV1_BOUT2</text>
<text x="316" y="168.1">GND</text>
<text x="176.6" y="179.8">1</text>
<text x="176.6" y="177.2">2</text>
<text x="176.6" y="174.7">3</text>
<text x="178.9" y="178.5">1</text>
<text x="178.9" y="176">2</text>
<text x="187.7" y="175.7">DRV1_AOUT2</text>
<text x="187.7" y="178.3">DRV1_AOUT1</text>
<text x="173.7" y="183.4">XH-4AW</text>
<text x="312.6" y="181.8" transform="rotate(-90 312.6 181.8)">1</text>
<text x="315.2" y="181.8" transform="rotate(-90 315.2 181.8)">2</text>
<text x="317.7" y="181.8" transform="rotate(-90 317.7 181.8)">3</text>
<text x="322.3" y="183.4">SW10</text>
<text x="322.3" y="185.9">DSWB03LHGET</text>
<text x="144.6" y="188.4">MOTOR1_12V</text>
<text x="222" y="187.2">U47</text>
<text x="243.4" y="191.2">EP</text>
<text x="247.5" y="189.9">29</text>
<text x="120.4" y="197.3">100nF</text>
<text x="129.3" y="197.3">C144</text>
<text x="158.5" y="197.3">100nF</text>
<text x="167.4" y="197.3">C142</text>
<text x="199.1" y="192.2">100nF</text>
<text x="208" y="192.2">C141</text>
<text x="220.6" y="192.5">1</text>
<text x="220.6" y="195">2</text>
<text x="220.6" y="197.6">3</text>
<text x="222.9" y="193.7">CP1</text>
<text x="222.9" y="196.3">CP2</text>
<text x="238.4" y="196.3">nHOME</text>
<text x="241.4" y="193.7">GND</text>
<text x="247.5" y="197.6">26</text>
<text x="247.5" y="195">27</text>
<text x="247.5" y="192.5">28</text>
<text x="253.7" y="194.8">DRV1_HOME</text>
<text x="263.4" y="192.8" transform="rotate(-90 263.4 192.8)">GND</text>
<text x="277.9" y="193.5">10k</text>
<text x="285.5" y="193.5">R144</text>
<text x="300.2" y="197.3" transform="rotate(-90 300.2 197.3)">3V3</text>
<text x="312.6" y="193.3" transform="rotate(-90 312.6 193.3)">4</text>
<text x="315.2" y="193.3" transform="rotate(-90 315.2 193.3)">5</text>
<text x="317.7" y="193.3" transform="rotate(-90 317.7 193.3)">6</text>
<text x="120.4" y="203.7">100nF</text>
<text x="130.6" y="203.7">C143</text>
<text x="158.5" y="201.1">U52</text>
<text x="169.9" y="201.1">1M</text>
<text x="189" y="203.7">R146</text>
<text x="204.2" y="202.4">DRV1_AOUT1</text>
<text x="220.6" y="200.1">4</text>
<text x="220.6" y="202.6">5</text>
<text x="222.9" y="198.8">VCP</text>
<text x="222.9" y="201.4">VMA</text>
<text x="222.9" y="203.9">AOUT1</text>
<text x="238.4" y="203.9">MODE0</text>
<text x="238.4" y="201.4">MODE1</text>
<text x="238.4" y="198.8">MODE2</text>
<text x="247.5" y="202.6">24</text>
<text x="247.5" y="200.1">25</text>
<text x="187.7" y="208.8">100m</text>
<text x="204.2" y="207.5">DRV1_AOUT2</text>
<text x="220.6" y="205.2">6</text>
<text x="220.6" y="207.7">7</text>
<text x="222.9" y="206.4">ISENA</text>
<text x="222.9" y="209">AOUT2</text>
<text x="240.5" y="209">STEP</text>
<text x="243.2" y="206.4">NC</text>
<text x="247.5" y="207.7">22</text>
<text x="247.5" y="205.2">23</text>
<text x="252.5" y="207.5">DRV1_STEP</text>
<text x="270.3" y="204.9">TP9</text>
<text x="270.3" y="207.5">TP12</text>
<text x="120.4" y="210">100nF</text>
<text x="129.3" y="210">C146</text>
<text x="133.1" y="213.8">R138</text>
<text x="144.5" y="215.1">C145</text>
<text x="168.1" y="215.6" transform="rotate(-90 168.1 215.6)">GND</text>
<text x="189" y="211.3">R145</text>
<text x="204.2" y="210">DRV1_BOUT2</text>
<text x="204.2" y="215.1">DRV1_BOUT110</text>
<text x="220.6" y="210.3">8</text>
<text x="220.6" y="212.8">9</text>
<text x="222.9" y="211.5">BOUT2</text>
<text x="222.9" y="214.1">ISENB</text>
<text x="238.9" y="211.5">NENBL</text>
<text x="242.6" y="214.1">DIR</text>
<text x="247.5" y="215.3">19</text>
<text x="247.5" y="212.8">20</text>
<text x="247.5" y="210.3">21</text>
<text x="252.5" y="212.6">DRV1_DIR</text>
<text x="252.5" y="215.1">DRV1_DECAY</text>
<text x="252.5" y="210">DRV1_NENBL</text>
<text x="312.9" y="211.8" transform="rotate(-90 312.9 211.8)">R166</text>
<text x="315.4" y="211.8" transform="rotate(-90 315.4 211.8)">R167</text>
<text x="318" y="211.8" transform="rotate(-90 318 211.8)">R168</text>
<text x="133.1" y="216.4">10k</text>
<text x="144.5" y="217.6">100uF</text>
<text x="187.7" y="216.4">100m</text>
<text x="219.3" y="217.9">11</text>
<text x="219.3" y="220.4">12</text>
<text x="222.9" y="216.6">BOUT1</text>
<text x="222.9" y="219.1">VMB</text>
<text x="222.9" y="221.7">AVREF</text>
<text x="237.9" y="221.7">nSLEEP</text>
<text x="238" y="219.1">nFAULT</text>
<text x="238.6" y="216.6">DECAY</text>
<text x="247.5" y="220.4">17</text>
<text x="247.5" y="217.9">18</text>
<text x="252.5" y="217.6">DRV1_FAULT</text>
<text x="275.3" y="220.2">TP11</text>
<text x="286.8" y="217.6">R143</text>
<text x="286.8" y="220.2">10k</text>
<text x="116.6" y="222.7">GND</text>
<text x="142" y="224">LED10</text>
<text x="149.6" y="225.3">GND</text>
<text x="162.8" y="224">3V3</text>
<text x="176.3" y="222.7">DRV1_REF</text>
<text x="182.6" y="225.3">R142</text>
<text x="194.1" y="225.3">10k</text>
<text x="219.3" y="223">13</text>
<text x="219.3" y="225.5">14</text>
<text x="222.9" y="224.2">BVREF</text>
<text x="222.9" y="226.8">GND</text>
<text x="236.1" y="226.8">V3P3OUT</text>
<text x="237.6" y="224.2">nRESET</text>
<text x="247.5" y="225.5">15</text>
<text x="247.5" y="223">16</text>
<text x="252.5" y="222.7">DRV1_NRESET</text>
<text x="265.9" y="227.8" transform="rotate(-90 265.9 227.8)">3V3</text>
<text x="286.8" y="222.7">R141</text>
<text x="286.8" y="225.3">10k</text>
<text x="300.2" y="225.3" transform="rotate(-90 300.2 225.3)">3V3</text>
<text x="312.9" y="223.3" transform="rotate(-90 312.9 223.3)">1k</text>
<text x="315.4" y="223.3" transform="rotate(-90 315.4 223.3)">1k</text>
<text x="318" y="223.3" transform="rotate(-90 318 223.3)">1k</text>
<text x="143.3" y="231.6">R139</text>
<text x="177.2" y="233.4" transform="rotate(-90 177.2 233.4)">1</text>
<text x="222" y="230.3">DRV8825PWPR</text>
<text x="262.6" y="232.9">C147</text>
<text x="316.5" y="230.3">3V3</text>
<text x="143.3" y="234.2">10k</text>
<text x="150.9" y="234.2">C148</text>
<text x="150.9" y="239.2">100nF</text>
<text x="158.5" y="234.2">U48</text>
<text x="166.1" y="239.2">100k</text>
<text x="178.3" y="236.5" transform="rotate(-90 178.3 236.5)">1</text>
<text x="181.4" y="236.7">H20</text>
<text x="181.4" y="239.2">PZ254V-11-01P</text>
<text x="205.5" y="235.4">GND</text>
<text x="262.6" y="235.4">100nF</text>
<text x="138.2" y="245.6">GND</text>
<text x="162.3" y="250.7">GND</text>
<text x="256.3" y="246.9">GND</text>
<text x="1" y="297.7">1</text>
</g>
</svg>
